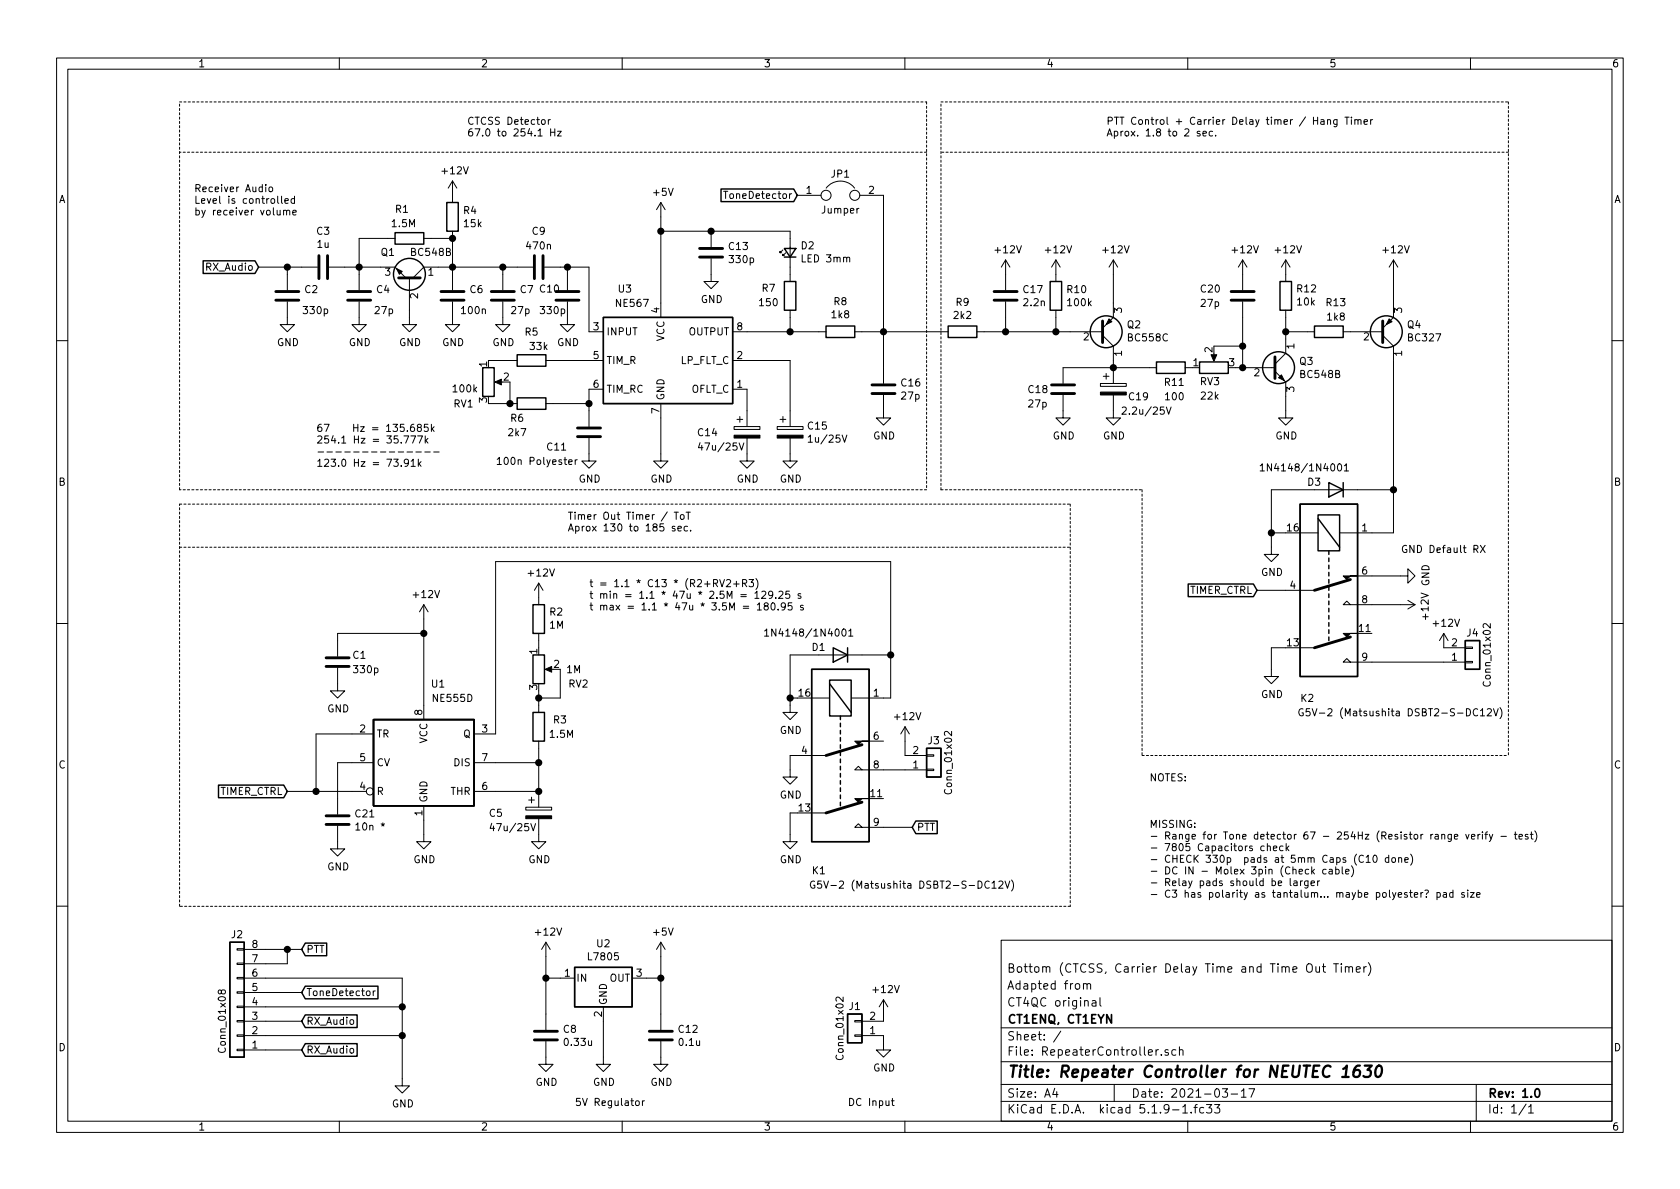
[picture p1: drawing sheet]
<svg xmlns="http://www.w3.org/2000/svg" width="297mm" height="210mm" viewBox="0 0 297 210" stroke-linecap="round" stroke-linejoin="round" font-family="sans-serif">
<g fill="none" stroke="#000" stroke-width=".18">
<path d="M10 10.3h277v189.9h-277zM12 12.2h273v186.1h-273zM60 10.3v1.9M110 10.3v1.9M160 10.3v1.9M210 10.3v1.9M260 10.3v1.9M47 32.6v.2M47 33.1v.8M47.7 33.1h.3l.2 .2-.1 .6h-.3l-.2-.1zM49.1 34.7v1.1l.2 .2M49.8 34.7v1.1l.2 .2"/>
<path d="M50.1 37.3l.2-.1h.3l.1 .8M50.1 37.2v.8M50.4 35.5l.6-.1-.1-.2-.3-.1-.2 .2v.6h.5M50.7 37.4l.2-.2h.3v.8M51.8 37.6l.6-.1-.1-.3h-.4l-.1 .2v.6h.5M52.1 35.2l-.4-.1-.2 .3 .1 .5h.5M52.1 34.7v1.3M80 32v3.8M80 32l-.8 1.3M80 32l.8 1.3M95.9 21.2h.3l.1 .1v.6l-.3 .1-.3-.2zM97 21.2v.8"/>
<path d="M97.3 21.2l-.3 .2M97.4 22.8v1.2M97.4 23.4h.7M98.1 22.8v1.2M98.6 23.2h.6l-.6 .8h.6M116.8 35.8v20.3M116.8 35.8l-.7 1.3M116.8 35.8l.8 1.3M127.9 33.8h.8M141 34.5h4.2M146.1 33.3a3.2 3.2 0 0 1 5 0M152 34.5h4.2v33.3"/>
<path d="M212.2 23.3l-.3-.1-.2 .2v.2l.5 .1v.3h-.5M212.7 23.6l.6-.1-.1-.2-.3-.1-.2 .2 .1 .6h.4M214.4 23.3l-.4-.1-.2 .2 .1 .6h.5M214.9 23.9v.1M233.6 21.2h.4l.1 .8M234.1 21.5h-.4l-.2 .2 .1 .2h.5M234.7 21.3l.2-.1h.3l.1 .8M234.7 21.2v.8M236.4 21.2l-.1 1.1-.1 .1-.3-.1M236.4 21.2h-.4l-.2 .2 .1 .5h.5M237.8 20.7h.7M238.2 20.7v1.3"/>
<path d="M238.9 20.7v.1M238.9 21.2v.8M239.5 21.3l.2-.1h.3l.1 .8M239.5 21.2v.8M240.1 21.3l.2-.1h.3v.8M241.2 21.6l.6-.1-.1-.3h-.3l-.2 .1v.6h.5M242.3 21.2v.8M242.7 21.2h-.3l-.1 .2M45.7 47.2h10.4M50.8 53.3v4.1h1.3l-1.3 1.3-1.3-1.3h1.3M50.8 47.2v4.1M58.2 47.2h11.6l2 1.9"/>
<path d="M63.5 53.3v4.1h1.3l-1.3 1.3-1.3-1.3h1.3M69.8 42.2h-6.3v9.1M72.4 49.1v8.3h1.3l-1.3 1.3-1.3-1.3h1.3M74.9 42.2h5.1M80 53.3v4.1h1.3l-1.3 1.3-1.3-1.3h1.3M80 40.9v10.4M88.9 53.3v4.1h1.3l-1.3 1.3-1.3-1.3h1.3M88.9 47.2v4.1M94.2 47.2h-19.3l-1.9 1.9M96.3 47.2h7.8v11.5h2.6M100.3 53.3v4.1h1.3l-1.3 1.3-1.2-1.3h1.2M100.3 47.2v4.1"/>
<path d="M116.8 40.9h22.9v8.9M125.7 45.7v4.1h1.3l-1.3 1.2-1.2-1.2h1.2M125.7 40.9v2.8M129.5 58.7h16.5M138.4 44.2l-.5 .5v-.3v.3h.3M138.9 44.7l-.5 .5v-.2v.2h.3M139.7 54.9v3.8M151.1 58.7h16.5M172.7 58.7h22.2M177.8 46l-.8 1.2M177.8 46v5.3M177.8 53.3v5.4"/>
<path d="M177.8 46l.8 1.2M186.7 46l-.8 1.2M186.7 46v3.8M186.7 54.9v3.8M186.7 46l.8 1.2M194.9 59.3l1.9 1.9v6.6M196.8 46v10.1l-1.9 1.9M196.8 46l-.7 1.2M196.8 46l.8 1.2M219.7 46l-.8 1.2M219.7 46v5.3M219.7 53.3v11.7"/>
<path d="M219.7 46l.8 1.2M227.3 46l-.7 1.2M227.3 46v3.8M227.3 54.9v7.6l-1.9 1.9M227.3 46l.8 1.2M227.3 58.7h5.1M237.5 58.7h7M244.5 59.3l1.9 1.9v33h-9.5M246.4 46v10.1l-1.9 1.9M246.4 46l-.8 1.2M246.4 46l.7 1.2M10 60.2h2"/>
<path d="M56.2 79.9h1M57.8 79.9h1M59.4 79.9h1M61 79.9h.9M62.5 79.9h1M64.1 79.9h1M65.7 79.9h.9M67.3 79.9h.9M68.8 79.9h1M70.4 79.9h1M71.4 77.1h.9l-.6 1.3M72 79.9h.9"/>
<path d="M72 76.2v.1M72.6 77.1h.9l-.6 1.3M73.2 75h-.3a.79 .79 0 0 0-.1 1.3l.4-.1 .1-.4-.2-.3h-.3l-.2 .3M73.5 79.9h1M73.8 77.1h.9l-.6 1.3M74 75.6l-.2-.1v-.3l.2-.2 .4 .1v.4l-.5 .1-.1 .2v.3l.2 .2 .4-.1 .1-.1-.1-.4-.1-.1M75.1 79.9h1M75.2 77.1v1.3M75.3 77.9l.4 .5M75.7 75h-.6l-.1 .6 .2-.1 .5 .1v.6l-.2 .1-.5-.1M75.7 77.5l-.5 .5M76.3 75v1.3"/>
<path d="M76.4 75.8l.4 .5M76.7 79.9h.9M76.8 75.5l-.5 .4M86.4 63.7h5M86.4 71.4h5M87.9 67.6h1M90.2 67.6v3.8M96.5 63.7h10.2M96.5 71.4h7.6M104.1 77.5v4h1.3l-1.3 1.3-1.2-1.3h1.2M106.7 68.8h-2.6v6.6M116.8 71.4v10.1h1.3l-1.3 1.3-1.2-1.3h1.2"/>
<path d="M123.8 78.3l-.3 .9h.8M129.5 68.8h2.6v6.6M129.5 63.7h10.2v11.7M129.8 75.4h4.6v.5h-4.6zM130.3 74.2h1M130.7 78.3l.4 1.3 .4-1.3M130.8 73.7v1M132.1 77.5v4h1.2l-1.2 1.3-1.3-1.3h1.3M137.4 75.4h4.6v.5h-4.6zM137.9 74.2h1M138.4 73.7v1M139.7 77.5v4h1.3l-1.3 1.3-1.3-1.3h1.3"/>
<path d="M142.9 77.3l.4-.4v1.3M142.9 78.2h.7M148.9 76.9l.4 1.3 .4-1.3M156.2 69.8v4.1h1.3l-1.3 1.3-1.3-1.3h1.3M188 69.8v4.1h1.2l-1.2 1.3-1.3-1.3h1.3M194.6 67.8h4.5v.5h-4.5zM195.1 66.5h1M195.6 66v1.1M196.8 69.8v4.1h1.3l-1.3 1.3-1.2-1.3h1.2M198.4 72.1l.5-.1 .2 .3v.2l-.8 .7h.8M204.5 65h-16.5v2.8M206.2 72l.4 1.2 .5-1.2"/>
<path d="M209.5 65h1.3M214.6 62.5v1M214.6 61.2h5.1M218.4 65h7M225.4 65.7l1.9 1.9v6.3h1.3l-1.3 1.3-1.2-1.3h1.2M285 60.2h2M70.9 82.3v.2M72.2 81.8l-.2 .2-.4-.1-.1-.1v-.3l.2-.3h.3l.2 .3a.88 .88 0 0 1-.2 .9l-.4 .1M72.7 81.6l.4-.4v1.3M72.7 82.5h.7M74 81.2v1.3M74.1 82l.3 .5"/>
<path d="M74.4 81.6l-.4 .5M87.9 81.2l.4-.3v1.2M87.9 82.1h.7M100.6 81.7l.6-.1-.1-.2-.4-.1-.1 .2v.6h.5M101.7 81.3v.8M102.1 81.3l-.4 .2M119.2 90.6h.7M119.3 93.1h-.3l-.2 .1 .1 .2 .4 .1v.3h-.5M119.6 90.6v1.2M119.9 93.5l.6-.1-.1-.3h-.4l-.1 .1v.6h.5M120.3 91.1l.2-.1 .4 .1 .1 .5-.2 .2h-.3l-.2-.1zM121.3 90.6h.7"/>
<path d="M121.6 93.1h-.4l-.2 .2 .1 .5h.5M121.7 90.6v1.2M122.1 93.8v.1M222.8 82.4l.4-.4v1.3M222.8 83.3h.7M224.8 94.2h2.5M229.9 94.2h3.1M237.7 82.4l.3-.4v1.3M237.7 83.3h.7M246.4 86.6h-21.6v11.4h1.3l-1.3 1.3-1.3-1.3h1.3M260.6 97.1l.7-.1v-.4l-.2-.2h-.5v1.3M260.9 97.1l.4 .6"/>
<path d="M261.7 96.4l.9 1.3M262.6 96.4l-.9 1.3M10 110.3h2M59.7 118.1v4.1h1.3l-1.3 1.2-1.3-1.2h1.3M74.9 106.9l-.7 1.3M74.9 106.9v20.3M74.9 106.9l.8 1.3M74.9 112h-15.2v4.1M95.2 103.1l-.7 1.3M95.2 103.1v3.8M95.2 112v2.5M95.2 103.1l.8 1.3"/>
<path d="M96.8 118.4h1M99.1 118.4v5h-3.9M127.3 102.5l.4 1.3 .4-1.3M128.4 102.6l.5-.1 .3 .3-.8 1h.8M129.7 103.3h1M130.2 102.8v1M131.3 103.1h.6l.1-.2v-.3l-.2-.1h-.5v1.3M131.6 103.1l.4 .7M132.4 102.5h.8l-.4 .5 .4 .1-.1 .6-.5 .1-.2-.2M133.5 104.9l.3-.4v1.3M133.5 105.8h.7M133.7 102.3a1.47 1.47 0 0 1 0 1.9"/>
<path d="M133.9 107l.4-.4v1.3M133.9 107.9h.7M134.7 104.7l.5-.2 .2 .4v.2l-.8 .7h.8M135.2 111.6l.4-.4v1.3M135.2 112.5h.7M135.4 107.2l-.3-.3 .3-.3h.2l.2 .3v.1l-.6 .2-.1 .2v.2l.3 .3 .3-.1 .1-.2v-.2l-.2-.2M136.4 106.7l.2-.1a.69 .69 0 0 1 .5 .6 .69 .69 0 0 1-.5 .7l-.2-.3-.1-.2zM136.6 105.1l-.2 .2h-.4l-.1-.2 .1-.5 .4-.1 .2 .2a.84 .84 0 0 1-.4 1.1h-.2M137.2 105.7v.1M137.6 107.7v.2M137.7 104.7l.5-.2 .2 .4v.2l-.8 .7h.8M138.9 107.2l-.3 .2-.3-.1-.2-.1 .2-.5 .3-.1 .2 .1a.87 .87 0 0 1-.3 1.2h-.2"/>
<path d="M139.6 104.5h-.6l-.1 .7 .5-.2 .2 .3v.3l-.2 .2-.5-.1M140 106.6h-.6l-.1 .6 .2-.1 .5 .1v.5l-.2 .2-.5-.2M141.6 105h-.3l-.2 .2v.1l.5 .2v.3h-.5M142 107.1l-.3-.1-.2 .2 .1 .2 .4 .1v.3h-.5M150.1 111.6l.3-.4v1.3M150.1 112.5h.7M157.5 115.8h-17.8v10.2h1.3l-1.3 1.2-1.3-1.2h1.3M222.2 104.4h10.2M227.3 114.5h-2.5v5.1h1.3l-1.3 1.3-1.3-1.3h1.3M229.9 114.5h2.5M238.8 106.9l-.7-.6-.6 .6h12.7M238.8 117.1l-.7-.6-.6 .6h21.6"/>
<path d="M240 101.8h8.9v-1.2l1.3 1.2-1.3 1.3v-1.3M248.9 106.2l1.3 .7M250.2 106.9l-1.3 .8M255.3 112v2.5h3.8M255.3 112l-.8 1.3M255.3 112l.7 1.3M259.1 114.4h1.2v.3h-1.2zM259.1 117h1.2v.2h-1.2zM263.5 110.3v.8l-.7-.8h-.2l-.4 .2 .2 .5M285 110.3h2M50.8 139.9h14M66 129.8h-10.1v10.1"/>
<path d="M66 134.9h-6.3v9.1M83.8 139.9h11.4M83.8 134.9h11.4M95.2 122.2v3.8M95.2 131.1v11.6M139.7 123.4h1.3M143.5 123.4h3.2M146 133.6h-6.3v3.8h1.3l-1.3 1.3-1.3-1.3h1.3M150.5 123.4h7v-24.1h-69.9v30.5h-3.8M152.4 136.1l-.6-.6-.7 .6h12.7M153.7 131.1h2.5M160 128.5v5.1h3.8"/>
<path d="M160 128.5l-.7 1.3M160 128.5l.8 1.3M163.8 133.5h1.3v.2h-1.3zM163.8 136h1.3v.3h-1.3zM168.2 129.3v.8l-.7-.7-.2-.1-.3 .3 .1 .4M230.4 125.4a.59 .59 0 0 0-.8 .6 .59 .59 0 0 0 .8 .5v-.4h-.2M231.6 125.3h-.6l-.1 .6 .5-.1 .2 .3v.3l-.2 .2-.5-.1M263 125.4l.4-.1 .3 .4-.8 .9h.8M264.1 125.3l.4 1.3 .4-1.3M265.2 125.1a1.47 1.47 0 0 1 0 2M59.7 146v4.1h1.3l-1.3 1.3-1.3-1.3h1.3M74.9 142.5v6.3h1.3l-1.3 1.3-1.2-1.3h1.2"/>
<path d="M86.9 145.6l-.2 .9h.8M93 142.7h4.5v.6h-4.5zM93.5 141.5h1M93.9 145.6l.4 1.3 .4-1.3M94 141v1M95.2 144.8v4h1.3l-1.3 1.3-1.2-1.3h1.2M141 143.8h-1.3v5h1.3l-1.3 1.3-1.3-1.3h1.3M143.5 143.8h2.5M144 155.9a.59 .59 0 0 0-.7 .5 .59 .59 0 0 0 .7 .6l.1-.5h-.3M145.2 155.8h-.6v.6l.4-.1 .3 .2v.3l-.3 .3-.4-.2M152.4 146.3l-.6-.6-.7 .6h10.2M176.6 155.9l.5-.1 .2 .4-.7 .9h.7"/>
<path d="M177.7 155.8l.4 1.3 .4-1.3M178.8 155.6a1.47 1.47 0 0 1 0 2M223.5 149.7l-.3-.1-.3 .2 .1 .6h.5M224.1 149.7l.2-.1 .3 .1v.7M224.1 149.2v1.2M225.1 150l.7-.1-.1-.2-.4-.1-.2 .2 .1 .6h.5M226.8 149.7l-.3-.1-.3 .2 .2 .6h.4M227.4 149.2v1.2M227.5 150l.4 .4M227.9 149.6l-.5 .5M228.1 155.3v1.1l.2 .2M228.8 155.8h.5v.8"/>
<path d="M229.3 156.1h-.4l-.2 .2 .1 .3h.5M229.9 155.8v.8M230.3 155.8h-.3l-.1 .2M231.3 155.8l-.1 1.1-.2 .1h-.3M231.3 155.8h-.4l-.2 .2 .1 .6h.5M231.4 153.8l-.4-.1-.2 .2 .1 .6h.5M231.8 156.2l.6-.1v-.3h-.4l-.2 .2 .1 .6h.5M231.9 153.3v1.3M232.1 154.1l.3 .5M232.4 153.7l-.5 .5M233 155.8v.8M233.3 155.8h-.2l-.1 .2"/>
<path d="M234.5 153.8l-.4-.1-.2 .2 .1 .6h.5M235 153.8h.5l.1 .8M235.6 154l-.5 .1-.2 .1 .2 .4 .5-.1M236.2 153.8l.3-.1 .3 .2-.1 .6h-.5M236.2 153.3v1.3M237.3 153.3v1.1l.2 .2M237.9 154.1l.6-.1v-.2l-.4-.1-.2 .2 .1 .6h.5M238.9 153.1a1.4 1.4 0 0 1 0 1.9M241.1 151.4a.51 .51 0 0 0-.7-.1 .51 .51 0 0 0-.1 .7 .46 .46 0 0 0 .2 .5 .46 .46 0 0 0 .6-.1M241.6 151.6l.3-.4v1.3M241.6 152.5h.7M242.9 151.4l.2-.2a.67 .67 0 0 1 .4 .7 .67 .67 0 0 1-.4 .6l-.4-.5z"/>
<path d="M245.5 151.7h-.3l-.3 .2 .2 .5h.4M245.5 151.2v1.3M246.2 151.7h.3l.2 .1-.1 .6-.3 .1-.2-.2zM247.3 151.8l.2-.1h.3v.8M247.3 151.7v.8M248.4 152.1l.6-.1-.1-.3h-.3l-.2 .1v.6h.5M249.2 157.8h.5M249.4 151a1.47 1.47 0 0 1 0 2M249.4 157.4v1.1l.3 .2M250.1 158.2l.6-.1-.1-.2-.3-.1-.2 .2v.6h.5M251.2 157.8v.9M251.6 157.8l-.3 .1-.1 .2"/>
<path d="M251.9 157.5l.5-.1 .2 .2-.4 .6M252.2 158.5v.2M254.1 157.9l.3-.1 .3 .3-.1 .5h-.5M254.1 157.8v1.3M254.9 147.7l.2-.2 .3 .1v.8M255.2 157.9h.5l.1 .8M255.8 158.1l-.5 .1-.2 .2 .1 .2h.6M256.6 147.5v1.1l-.2 .2-.3-.1M256.6 147.6l-.4-.1-.2 .3 .1 .5h.5M256.9 157.9l-.4-.1-.2 .3 .1 .5h.5M256.9 157.4v1.3M257.1 147.9l.7-.1-.1-.2-.4-.1-.2 .2 .1 .6h.5"/>
<path d="M258.9 157.9l-.3-.1-.2 .2 .1 .2 .4 .1v.3h-.5M259.2 147.5l.2 .9 .3-.9M259.5 157.4v.1M259.5 157.8v.9M260 157.8h.7l-.7 .9h.7M260.2 147.9l.6-.1-.1-.2-.4-.1-.1 .2v.6h.5M261.1 158.2l.6-.1-.1-.2-.3-.1-.2 .2v.6h.5M261.3 147.5v.9M261.7 147.5l-.4 .3M262.1 147.1v.1M262.1 147.5v.9M262.5 147.5h.5"/>
<path d="M263 147.1l-.3 .2v1.1M263.3 147.5l.3 .9M263.9 147.5l-.4 1.2-.2 .1M265.4 147.9h.9M267.7 147.5h.5M267.9 147.1v1.1l.3 .2M268.6 147.9l.6-.1-.1-.2-.3-.1-.2 .2v.6h.5M270.2 147.6l-.4-.1-.1 .2v.2l.5 .1v.3h-.5M270.6 147.5h.5M270.8 147.1v1.1l.3 .2M271.3 146.9a1.4 1.4 0 0 1 0 2M10 160.2h2"/>
<path d="M39.1 175.3l.3-.2h.2l.3 .2-.2 .4-.3 .1-.2-.2-.2-.5-.3 .1-.1 .3 .1 .2h.3l.1-.2M41.9 172.8h1.3v.3h-1.3zM41.9 170.3h1.3v.3h-1.3zM41.9 167.8h1.3v.2h-1.3zM41.9 175.4h1.3v.2h-1.3zM41.9 177.9h1.3v.3h-1.3zM43.2 173h27.9v19h1.3l-1.3 1.3-1.3-1.3h1.3M43.2 178h27.9M43.2 175.5h10.1M43.2 167.9h10.1M50.8 167.9v2.5h-7.6M66 175.2v.9"/>
<path d="M66.3 175.2l-.3 .3M96.5 173h5.1M96.5 166.6v15.5M96.5 166.6l-.7 1.3M96.5 166.6l.8 1.3M106.7 178v10.2h1.2l-1.2 1.3-1.3-1.3h1.3M111.8 173h5M116.8 166.6l-.7 1.3M116.8 166.6v15.5M116.8 166.6l.8 1.3M149.1 176.3v.8l-.7-.7-.2-.1-.4 .2 .1 .5M156.2 176.8v3.8h-3.8"/>
<path d="M156.2 176.8l-.8 1.2M156.2 176.8l.8 1.2M177 166.3h108v32h-108zM191.6 174.1v-.1a.37 .37 0 0 1 .6 .1v.8M191.6 173.9v1M192.2 174.1l.2-.2 .4 .1v.9M193.1 177h.6l.1 .9M193.8 177.3l-.5 .1-.2 .2v.2l.2 .1 .5-.1M194.5 176.4v1.3l.2 .2M232.7 170.9v1h.4l.2-.1M233.3 170.9v1M233.8 170.9h.6"/>
<path d="M234 170.4v1.3l.4 .2M235.8 170.4h.9M236.2 170.4v1.5M237.2 170.4v.2M237.2 170.9v1M237.9 171.1l.2-.2 .3 .1 .1 .9M237.9 170.9v1M238.5 171.1a.34 .34 0 0 1 .3-.2 .34 .34 0 0 1 .3 .2v.8M239.8 171.4l.7-.1-.1-.3-.4-.1-.2 .2 .1 .8h.5M241.1 170.9v1M241.6 170.9l-.5 .3M241.9 170.2a1.71 1.71 0 0 1 0 2.3"/>
<path d="M285 160.2h2M41.9 180.5h1.3v.2h-1.3zM41.9 183h1.3v.3h-1.3zM41.9 185.5h1.3v.3h-1.3zM43.2 183.1h27.9M43.2 180.6h10.1M43.2 185.7h10.1M60 198.3v1.9M96.5 184.1v4.1h1.3l-1.3 1.3-1.3-1.3h1.3M110 198.3v1.9M112.4 194.8l.2-.1 .4 .1v.5l-.1 .1-.3 .1-.2-.1zM113.6 194.7v.8"/>
<path d="M113.9 194.7h-.2l-.1 .2M116.8 184.1v4.1h1.3l-1.3 1.3-1.2-1.3h1.2M151.1 180.5h1.3v.2h-1.3zM151.1 183h1.3v.3h-1.3zM152.4 183.1h3.8v2.6h1.3l-1.3 1.2-1.3-1.2h1.3M157.6 194.7h.5M157.8 194.2v1.1l.3 .2M160 198.3v1.9M177 194.8h108M177 191.8h108M177 187.8h108M177 181.8h108"/>
<path d="M186.5 192.5l-.4 1h1M186.8 193v1M187.6 182.3l-1.3 2M197 191.8v3M204.8 185.6l-.4 .3M205.3 186.5v.1M206.6 185.7l-.4-.1-.2 .2v.2l.6 .2v.3h-.6M207.9 185.7l-.4-.1-.3 .3 .1 .6h.6M208.5 185.7l.3-.1 .3 .1 .1 .9M208.5 185.1v1.5M209.1 195.8l.4-.5v1.5M209.1 196.8h.9"/>
<path d="M210 198.3v1.9M210.6 196.7v.1M211.1 195.8h.6M211.7 195.3l-.4 .2v1.3M212.8 195.9l-.4-.1-.3 .3 .1 .6 .2 .1 .4-.1M213.3 195.3h.9l-.5 .6 .5 .1v.7l-.2 .1-.7-.1M214.8 195.3h.9l-.5 .6 .4 .1v.7l-.2 .1-.6-.1M216.1 192.5h.9l-.4 .6 .4 .1v.7l-.2 .1-.7-.1M217.7 193.5h1.1M219.5 193l.4-.5v1.5M219.5 194h.8M220.8 192.5h1l-.6 1.5"/>
<path d="M260 198.3v1.9M261 191.8v6.5M269.8 195.2l-1.2 2M270.3 195.8l.4-.5v1.5M270.3 196.8h.8"/>
<circle cx="146" cy="34.5" r=".89"/>
<circle cx="151.1" cy="34.5" r=".89"/>
<circle cx="65.4" cy="139.9" r=".63"/>
</g>
<path d="M196.5 179.4v1.5l-.8-1.5v1.5M271.5 192.7l.2-.2a.81 .81 0 0 1 .6 .6 .81 .81 0 0 1-.3 .8l-.1 .1a.79 .79 0 0 1-.4-1.3z" fill="none" stroke="#000" stroke-width=".3"/>
<path d="M237.3 190.4h1.2M237.5 189l.7-.6-.3 2M240.4 188.4a.93 .93 0 0 0-1 .9l-.1 .8 .1 .2a.69 .69 0 0 0 .9 0l.2-.7-.2-.3a.66 .66 0 0 0-1 .3M241.3 188.4h1.2l-.7 .8a.48 .48 0 0 1 .6 .4l-.1 .5-.2 .2-.8 .1-.2-.1M243.5 188.6a.45 .45 0 0 1 .4-.2 .45 .45 0 0 1 .4 .4 1.15 1.15 0 0 1-.8 1.6l-.1-.1a1.55 1.55 0 0 1 .1-1.7z" fill="none" stroke="#000" stroke-width=".41"/>
<g fill="none" stroke="#000" stroke-width=".25">
<path d="M79 35.8h2v5.1h-2zM127.5 33.4h12.8l.7 1.1-.7 1.2h-12.8zM35.9 46.1h9.2l.6 1.1-.6 1.2h-9.2zM69.8 41.1h5.1v2.1h-5.1zM106.7 56.1h22.8v15.3h-22.8zM138.7 49.8h2v5.1h-2zM138.7 43.9h2l-1 1.6zM138.7 45.5h2M146 57.7h5.1v2h-5.1zM167.6 57.7h5.1v2h-5.1zM185.7 49.8h2v5.1h-2zM226.3 49.8h2v5.1h-2z"/>
<path d="M232.4 57.7h5.1v2h-5.1zM85.3 65h2.1v5.1h-2.1zM91.4 62.7h5.1v2.1h-5.1zM91.4 70.4h5.1v2h-5.1zM204.5 64h5v2h-5zM212.1 64h5.1v2h-5.1zM229.9 89.1h10.1v30.5h-10.1zM233 91.1h3.9v6.3h-3.9zM233 91.7l3.9 5.1M234.9 85.3l2.6 1.3-2.6 1.3zM234.9 97.4v.6M234.9 98.7v.6"/>
<path d="M234.9 99.9v.7M237.5 85.3v2.6M94.2 115.8h2.1v5.1h-2.1zM94.2 106.9h2.1v5.1h-2.1zM143.5 118.4h10.2v30.4h-10.2zM147.3 114.5l2.6 1.3-2.6 1.3zM149.9 114.5v2.6M210.1 103.3h11.5l.6 1.1-.6 1.1h-11.5zM234.9 101.2v.6M234.9 102.5v.6M234.9 103.8v.6M234.9 105v.7"/>
<path d="M234.9 106.3v.6M234.9 107.6v.6M234.9 108.8v.7M234.9 110.1v.6M234.9 111.4v.6M234.9 112.6v.7M259.1 113.3h2.5v5.1h-2.5zM38.6 138.8h11.6l.6 1.1-.6 1.2h-11.6zM66 127.2h17.8v15.3h-17.8zM94.2 126h2.1v5.1h-2.1zM146.7 120.3h3.8v6.3h-3.8zM146.7 120.9l3.8 5.1"/>
<path d="M148.6 126.6v.6M148.6 127.9v.6M148.6 129.2v.6M148.6 130.4v.7M148.6 131.7v.6M148.6 133v.6M148.6 134.2v.7M148.6 135.5v.6M148.6 136.8v.6M148.6 138v.7M148.6 139.3v.6M163.8 132.3h2.6v5.1h-2.6z"/>
<path d="M148.6 140.6v.6M148.6 141.9v.6M161.9 145.2h3.8v2.2h-3.8l-.6-1.1zM40.6 166.6h2.6v20.3h-2.6zM54 166.8h3.8v2.2h-3.8l-.7-1.1zM54 179.5h9.1v2.2h-9.1l-.7-1.1zM54 174.4h12.8v2.2h-12.8l-.7-1.1zM101.6 171.1h10.2v6.9h-10.2zM149.9 179.3h2.5v5.1h-2.5zM54 184.6h9.1v2.2h-9.1l-.7-1.1z"/>
<circle cx="72.4" cy="48.5" r="2.82"/>
<circle cx="195.6" cy="58.7" r="2.82"/>
<circle cx="245.1" cy="58.7" r="2.82"/>
<circle cx="226.1" cy="65" r="2.82"/>
</g>
<g fill="none" stroke="#000" stroke-width=".51">
<path d="M48.8 53.1h4M48.8 51.6h4M56.4 45.2v4.1M57.9 45.2v4.1M61.5 53.1h4M61.5 51.6h4M70.5 49.1h3.8M78 53.1h4M78 51.6h4M86.9 53.1h4M86.9 51.6h4M94.5 45.2v4.1"/>
<path d="M96 45.2v4.1M98.3 53.1h4.1M98.3 51.6h4.1M123.7 45.5h4.1M123.7 43.9h4.1M175.8 53.1h4M175.8 51.6h4M194.9 56.8v3.8M217.7 53.1h4M217.7 51.6h4M244.5 56.8v3.8M102.1 77.2h4.1"/>
<path d="M102.1 75.7h4.1M154.2 69.6h4M154.2 68.1h4M185.9 69.6h4.1M185.9 68.1h4.1M225.4 63.1v3.8M57.7 117.9h4M57.7 116.3h4M238.8 102.5l-6.4 1.9M238.8 112.6l-6.4 1.9M152.4 131.7l-6.4 1.9M57.7 145.8h4"/>
<path d="M57.7 144.3h4M152.4 141.9l-6.4 1.9M94.5 183.9h4.1M94.5 182.4h4.1M114.8 183.9h4.1M114.8 182.4h4.1"/>
</g>
<g fill="#000" stroke="#000" stroke-width=".18">
<path d="M70.1 47.5l1 .5-.5 .5zM196.1 56.4l.5 .5-1 .5zM245.6 56.4l.5 .5-1 .5zM87.5 67.6l1.1-.5v1zM129.8 77h4.6v.5h-4.6zM137.4 77h4.6v.5h-4.6zM194.6 69.3h4.5v.5h-4.5zM214.1 62.7h1l-.5 1.2zM226.1 66.8l.5-.5 .5 1zM96.4 118.4l1.1-.5v1zM237.5 101.8h2.5h-1.2l-.7 .7zM237.5 112h2.5h-1.2l-.7 .6z"/>
<path d="M151.1 131.1h2.6h-1.3l-.6 .6zM93 144.3h4.5v.5h-4.5zM151.1 141.2h2.6h-1.3l-.6 .7z"/>
</g>
<g fill="none" stroke="#000" stroke-width=".18" stroke-dasharray=".4 .4">
<path d="M31.7 18h132.1M163.8 18v68.6M166.4 18h100.3M266.7 18v115.6M163.8 26.9h-132.1M266.7 26.9h-100.3M31.7 96.8h157.5M31.7 86.6v-68.6M31.7 89.1h157.5M163.8 86.6h-132.1M166.4 86.6v-68.6M166.4 86.6h35.5"/>
<path d="M189.2 89.1v71.2M201.9 86.6v47M201.9 133.6h64.8M31.7 160.3v-71.2M189.2 160.3h-157.5"/>
</g>
<g fill="#000" stroke="#000" stroke-width=".25">
<circle cx="50.8" cy="47.2" r=".51"/>
<circle cx="63.5" cy="47.2" r=".51"/>
<circle cx="80" cy="47.2" r=".51"/>
<circle cx="80" cy="42.2" r=".51"/>
<circle cx="88.9" cy="47.2" r=".51"/>
<circle cx="100.3" cy="47.2" r=".51"/>
<circle cx="116.8" cy="40.9" r=".51"/>
<circle cx="125.7" cy="40.9" r=".51"/>
<circle cx="139.7" cy="58.7" r=".51"/>
<circle cx="156.2" cy="58.7" r=".51"/>
<circle cx="177.8" cy="58.7" r=".51"/>
<circle cx="186.7" cy="58.7" r=".51"/>
<circle cx="227.3" cy="58.7" r=".51"/>
<circle cx="90.2" cy="71.4" r=".51"/>
<circle cx="104.1" cy="71.4" r=".51"/>
<circle cx="196.9" cy="65" r=".51"/>
<circle cx="219.7" cy="61.2" r=".51"/>
<circle cx="219.7" cy="65" r=".51"/>
<circle cx="224.8" cy="94.2" r=".51"/>
<circle cx="246.4" cy="86.6" r=".51"/>
<circle cx="74.9" cy="112" r=".51"/>
<circle cx="157.5" cy="115.8" r=".51"/>
<circle cx="55.9" cy="139.9" r=".51"/>
<circle cx="95.3" cy="123.4" r=".51"/>
<circle cx="95.3" cy="134.9" r=".51"/>
<circle cx="95.3" cy="139.9" r=".51"/>
<circle cx="139.7" cy="123.4" r=".51"/>
<circle cx="50.8" cy="167.9" r=".51"/>
<circle cx="71.1" cy="178" r=".51"/>
<circle cx="96.5" cy="173" r=".51"/>
<circle cx="116.8" cy="173" r=".51"/>
<circle cx="71.1" cy="183.1" r=".51"/>
</g>
<text font-size="2.8" x="178" y="190.5">Title: Repeater Controller for NEUTEC 1630</text>
<g font-size="2.1">
<text x="178" y="172">Bottom (CTCSS, Carrier Delay Time and Time Out Timer)</text>
<text x="178" y="178">CT4QC original</text>
<text x="178" y="175">Adapted from</text>
<text x="178" y="184">Sheet: /</text>
<text x="178" y="181">CT1ENQ, CT1EYN</text>
<text x="178" y="186.7">File: RepeaterController.sch</text>
<text x="178" y="196.9">KiCad E.D.A. kicad 5.1.9-1.fc33</text>
<text x="178" y="194.1">Size: A4</text>
<text x="200" y="194.1">Date: 2021-03-17</text>
<text x="263" y="194.1">Rev: 1.0</text>
<text x="263" y="196.9">Id: 1/1</text>
</g>
<g font-size="1.8">
<text x="35" y="11.9">1</text>
<text x="85" y="11.9">2</text>
<text x="135" y="11.9">3</text>
<text x="185" y="11.9">4</text>
<text x="235" y="11.9">5</text>
<text x="285" y="11.9">6</text>
<text x="82.5" y="22.1">CTCSS Detector</text>
<text x="195.6" y="22.1">PTT Control + Carrier Delay timer / Hang Timer</text>
<text x="82.5" y="24.1">67.0 to 254.1 Hz</text>
<text x="195.6" y="24.1">Aprox. 1.8 to 2 sec.</text>
<text x="10.4" y="35.9">A</text>
<text x="34.3" y="34">Receiver Audio</text>
<text x="78.3" y="30.8">+12V</text>
<text x="115.6" y="34.6">+5V</text>
<text x="128.8" y="35.2">ToneDetector</text>
<text x="142.6" y="34.3">1</text>
<text x="147" y="31.4">JP1</text>
<text x="153.6" y="34.3">2</text>
<text x="285.4" y="35.9">A</text>
<text x="34.3" y="36">Level is controlled</text>
<text x="34.3" y="38.1">by receiver volume</text>
<text x="56" y="41.5">C3</text>
<text x="69.4" y="40.2">1.5M</text>
<text x="70" y="37.6">R1</text>
<text x="82" y="37.9">R4</text>
<text x="82.1" y="40.2">15k</text>
<text x="94.1" y="41.5">C9</text>
<text x="145.4" y="37.8">Jumper</text>
<text x="36.5" y="47.9">RX_Audio</text>
<text x="56.1" y="43.8">1u</text>
<text x="67.4" y="45.3">Q1</text>
<text x="72.8" y="45.3">BC548B</text>
<text x="93.2" y="44.1">470n</text>
<text x="128.9" y="44.2">C13</text>
<text x="129.1" y="46.5">330p</text>
<text x="141.7" y="44.1">D2</text>
<text x="142" y="46.4">LED 3mm</text>
<text x="176.1" y="44.8">+12V</text>
<text x="185" y="44.8">+12V</text>
<text x="195.1" y="44.8">+12V</text>
<text x="218" y="44.8">+12V</text>
<text x="225.6" y="44.8">+12V</text>
<text x="244.7" y="44.8">+12V</text>
<text x="53.9" y="51.8">C2</text>
<text x="66.6" y="51.8">C4</text>
<text x="68.1" y="48.8">3</text>
<text x="73.9" y="52.8" transform="rotate(-90 73.9 52.8)">2</text>
<text x="75.7" y="48.8">1</text>
<text x="83.1" y="51.8">C6</text>
<text x="92" y="51.8">C7</text>
<text x="95.5" y="51.7">C10</text>
<text x="109.4" y="51.7">U3</text>
<text x="123.9" y="53.6">GND</text>
<text x="134.8" y="51.6">R7</text>
<text x="147.5" y="54">R8</text>
<text x="181" y="51.8">C17</text>
<text x="188.7" y="51.8">R10</text>
<text x="212.4" y="51.7">C20</text>
<text x="229.4" y="51.7">R12</text>
<text x="53.8" y="55.5">330p</text>
<text x="66.4" y="55.5">27p</text>
<text x="81.7" y="55.5">100n</text>
<text x="90.5" y="55.5">27p</text>
<text x="92.9" y="59.4">R5</text>
<text x="95.7" y="55.5">330p</text>
<text x="104.9" y="58.4">3</text>
<text x="107.2" y="59.3">INPUT</text>
<text x="109.1" y="54.3">NE567</text>
<text x="116.6" y="55.3" transform="rotate(-90 116.6 55.3)">4</text>
<text x="121.8" y="59.3">OUTPUT</text>
<text x="130.3" y="58.4">8</text>
<text x="134.4" y="54.1">150</text>
<text x="147.1" y="56.3">1k8</text>
<text x="168.7" y="56.4">2k2</text>
<text x="169.1" y="54.1">R9</text>
<text x="181.1" y="54.1">2.2n</text>
<text x="188.9" y="54.1">100k</text>
<text x="198.4" y="55.3" transform="rotate(-90 198.4 55.3)">3</text>
<text x="199.3" y="58.1">Q2</text>
<text x="212.4" y="54.3">27p</text>
<text x="229.4" y="54">10k</text>
<text x="234.6" y="54.1">R13</text>
<text x="234.7" y="56.7">1k8</text>
<text x="247.9" y="55.3" transform="rotate(-90 247.9 55.3)">3</text>
<text x="248.9" y="58.1">Q4</text>
<text x="49" y="61.2">GND</text>
<text x="61.7" y="61.2">GND</text>
<text x="70.6" y="61.2">GND</text>
<text x="78.2" y="61.2">GND</text>
<text x="86.1" y="64.9" transform="rotate(-90 86.1 64.9)">1</text>
<text x="87.1" y="61.2">GND</text>
<text x="93.8" y="61.9">33k</text>
<text x="98.5" y="61.2">GND</text>
<text x="104.9" y="63.5">5</text>
<text x="107.2" y="64.4">TIM_R</text>
<text x="117.5" y="60.4" transform="rotate(-90 117.5 60.4)">VCC</text>
<text x="120.3" y="64.4">LP_FLT_C</text>
<text x="130.3" y="63.5">2</text>
<text x="191.6" y="60.2">2</text>
<text x="198.4" y="63" transform="rotate(-90 198.4 63)">1</text>
<text x="199.6" y="60.4">BC558C</text>
<text x="211" y="64.8">1</text>
<text x="214.4" y="62.3" transform="rotate(-90 214.4 62.3)">2</text>
<text x="217.3" y="64.8">3</text>
<text x="228.9" y="61.7" transform="rotate(-90 228.9 61.7)">1</text>
<text x="229.8" y="64.5">Q3</text>
<text x="241.1" y="60.2">2</text>
<text x="247.9" y="63" transform="rotate(-90 247.9 63)">1</text>
<text x="249.1" y="60.4">BC327</text>
<text x="80.2" y="69.4">100k</text>
<text x="86.1" y="71.2" transform="rotate(-90 86.1 71.2)">3</text>
<text x="89.1" y="67.3">2</text>
<text x="104.9" y="68.6">6</text>
<text x="107.2" y="69.5">TIM_RC</text>
<text x="117.5" y="70.9" transform="rotate(-90 117.5 70.9)">GND</text>
<text x="122.1" y="69.5">OFLT_C</text>
<text x="130.3" y="68.6">1</text>
<text x="159.4" y="68.3">C16</text>
<text x="159.5" y="70.7">27p</text>
<text x="181.9" y="69.5">C18</text>
<text x="199.7" y="70.8">C19</text>
<text x="206" y="68.2">R11</text>
<text x="206.2" y="70.8">100</text>
<text x="212.2" y="68.1">RV3</text>
<text x="212.4" y="70.7">22k</text>
<text x="221.8" y="66.5">2</text>
<text x="228.9" y="69.3" transform="rotate(-90 228.9 69.3)">3</text>
<text x="230" y="66.8">BC548B</text>
<text x="55.9" y="76.4">67</text>
<text x="59.8" y="76.4">Hz = 135.685k</text>
<text x="80.3" y="72.1">RV1</text>
<text x="90" y="77.1">2k7</text>
<text x="90.3" y="74.6">R6</text>
<text x="116.6" y="73.1" transform="rotate(-90 116.6 73.1)">7</text>
<text x="123.5" y="77.1">C14</text>
<text x="142.9" y="76">C15</text>
<text x="154.4" y="77.7">GND</text>
<text x="181.9" y="72.1">27p</text>
<text x="186.1" y="77.7">GND</text>
<text x="195" y="77.7">GND</text>
<text x="199.1" y="73.3">2.2u/25V</text>
<text x="225.5" y="77.7">GND</text>
<text x="55.9" y="78.4">254.1 Hz = 35.777k</text>
<text x="55.9" y="82.5">123.0 Hz = 73.91k</text>
<text x="88.7" y="82.2">100n Polyester</text>
<text x="96.8" y="79.7">C11</text>
<text x="124.1" y="79.7">47u/25V</text>
<text x="143.4" y="78.3">1u/25V</text>
<text x="224.2" y="83.4">1N4148/1N4001</text>
<text x="10.4" y="85.9">B</text>
<text x="102.3" y="85.3">GND</text>
<text x="115" y="85.3">GND</text>
<text x="130.3" y="85.3">GND</text>
<text x="137.9" y="85.3">GND</text>
<text x="231.2" y="85.9">D3</text>
<text x="285.4" y="85.9">B</text>
<text x="100.3" y="91.9">Timer Out Timer / ToT</text>
<text x="100.3" y="94">Aprox 130 to 185 sec.</text>
<text x="227.6" y="94">16</text>
<text x="240.8" y="94">1</text>
<text x="93.5" y="101.9">+12V</text>
<text x="223" y="101.8">GND</text>
<text x="240.8" y="101.6">6</text>
<text x="247.6" y="97.8">GND Default RX</text>
<text x="73.2" y="105.8">+12V</text>
<text x="104.1" y="103.8">t = 1.1 * C13 * (R2+RV2+R3)</text>
<text x="104.1" y="105.9">t min = 1.1 * 47u * 2.5M = 129.25 s</text>
<text x="104.1" y="107.9">t max = 1.1 * 47u * 3.5M = 180.95 s</text>
<text x="210.3" y="105">TIMER_CTRL</text>
<text x="228.1" y="104.1">4</text>
<text x="240.8" y="106.7">8</text>
<text x="252.7" y="103.7" transform="rotate(-90 252.7 103.7)">GND</text>
<text x="97.2" y="111.2">1M</text>
<text x="97.2" y="108.9">R2</text>
<text x="136.6" y="112.6">1N4148/1N4001</text>
<text x="240.3" y="111.8">11</text>
<text x="252.6" y="109.4" transform="rotate(-90 252.6 109.4)">+12V</text>
<text x="253.6" y="110.8">+12V</text>
<text x="259.4" y="112.6">J4</text>
<text x="62.4" y="116.5">C1</text>
<text x="62.7" y="119">330p</text>
<text x="95" y="115.7" transform="rotate(-90 95 115.7)">1</text>
<text x="97.9" y="118.1">2</text>
<text x="100.2" y="119">1M</text>
<text x="143.6" y="115.1">D1</text>
<text x="227.6" y="114.3">13</text>
<text x="240.8" y="116.8">9</text>
<text x="256.7" y="116.8">1</text>
<text x="256.7" y="114.3">2</text>
<text x="57.9" y="126">GND</text>
<text x="76.4" y="121.6">U1</text>
<text x="76.7" y="124.1">NE555D</text>
<text x="95" y="122" transform="rotate(-90 95 122)">3</text>
<text x="100.6" y="121.6">RV2</text>
<text x="141.3" y="123.2">16</text>
<text x="154.5" y="123.2">1</text>
<text x="223" y="123.4">GND</text>
<text x="230" y="124.1">K2</text>
<text x="263.6" y="121" transform="rotate(-90 263.6 121)">Conn_01x02</text>
<text x="63.7" y="129.5">2</text>
<text x="66.5" y="130.4">TR</text>
<text x="74.7" y="126.5" transform="rotate(-90 74.7 126.5)">8</text>
<text x="75.6" y="131.5" transform="rotate(-90 75.6 131.5)">VCC</text>
<text x="81.9" y="130.4">Q</text>
<text x="85.2" y="129.5">3</text>
<text x="97.3" y="130.5">1.5M</text>
<text x="97.9" y="127.9">R3</text>
<text x="137.9" y="129.8">GND</text>
<text x="154.5" y="130.8">6</text>
<text x="158.3" y="127.3">+12V</text>
<text x="164.1" y="131.6">J3</text>
<text x="232.5" y="126.7">G5V-2 (Matsushita DSBT2-S-DC12V)</text>
<text x="10.4" y="135.9">C</text>
<text x="63.7" y="134.6">5</text>
<text x="66.5" y="135.5">CV</text>
<text x="80.4" y="135.5">DIS</text>
<text x="85.2" y="134.6">7</text>
<text x="141.8" y="133.3">4</text>
<text x="154.5" y="135.9">8</text>
<text x="161.4" y="135.9">1</text>
<text x="161.4" y="133.3">2</text>
<text x="285.4" y="135.9">C</text>
<text x="38.8" y="140.6">TIMER_CTRL</text>
<text x="63.7" y="139.7">4</text>
<text x="66.5" y="140.6">R</text>
<text x="75.6" y="142" transform="rotate(-90 75.6 142)">GND</text>
<text x="79.7" y="140.6">THR</text>
<text x="85.2" y="139.7">6</text>
<text x="137.9" y="141.2">GND</text>
<text x="141.3" y="143.5">13</text>
<text x="154" y="141">11</text>
<text x="168.3" y="140.1" transform="rotate(-90 168.3 140.1)">Conn_01x02</text>
<text x="203.2" y="138.2">NOTES:</text>
<text x="62.9" y="144.5">C21</text>
<text x="63.3" y="146.9">10n *</text>
<text x="74.7" y="144.2" transform="rotate(-90 74.7 144.2)">1</text>
<text x="86.6" y="144.4">C5</text>
<text x="87.3" y="147">47u/25V</text>
<text x="154.5" y="146">9</text>
<text x="162.1" y="146.9">PTT</text>
<text x="203.2" y="146.4">MISSING:</text>
<text x="203.2" y="148.5">- Range for Tone detector 67 - 254Hz (Resistor range verify - test)</text>
<text x="57.9" y="153.9">GND</text>
<text x="73.1" y="152.6">GND</text>
<text x="93.4" y="152.6">GND</text>
<text x="137.9" y="152.6">GND</text>
<text x="143.7" y="154.6">K1</text>
<text x="203.2" y="150.5">- 7805 Capacitors check</text>
<text x="203.2" y="152.6">- CHECK 330p pads at 5mm Caps (C10 done)</text>
<text x="203.2" y="154.6">- DC IN - Molex 3pin (Check cable)</text>
<text x="146.1" y="157.1">G5V-2 (Matsushita DSBT2-S-DC12V)</text>
<text x="203.2" y="156.7">- Relay pads should be larger</text>
<text x="203.2" y="158.7">- C3 has polarity as tantalum... maybe polyester? pad size</text>
<text x="40.9" y="165.9">J2</text>
<text x="44.6" y="167.6">8</text>
<text x="94.8" y="165.4">+12V</text>
<text x="105.6" y="167.5">U2</text>
<text x="115.6" y="165.4">+5V</text>
<text x="44.6" y="172.7">6</text>
<text x="44.6" y="170.2">7</text>
<text x="54.1" y="168.5">PTT</text>
<text x="99.8" y="172.7">1</text>
<text x="101.9" y="173.6">IN</text>
<text x="104.2" y="169.8">L7805</text>
<text x="107.8" y="173.6">OUT</text>
<text x="112.5" y="172.7">3</text>
<text x="44.6" y="177.8">4</text>
<text x="44.6" y="175.3">5</text>
<text x="54.1" y="176.1">ToneDetector</text>
<text x="106.4" y="179.8" transform="rotate(-90 106.4 179.8)">2</text>
<text x="107.3" y="177.8" transform="rotate(-90 107.3 177.8)">GND</text>
<text x="150.2" y="178.6">J1</text>
<text x="154.5" y="175.6">+12V</text>
<text x="10.4" y="185.9">D</text>
<text x="39.9" y="185.8" transform="rotate(-90 39.9 185.8)">Conn_01x08</text>
<text x="44.6" y="185.4">1</text>
<text x="44.6" y="182.9">2</text>
<text x="44.6" y="180.3">3</text>
<text x="54.1" y="181.2">RX_Audio</text>
<text x="99.6" y="182.6">C8</text>
<text x="99.9" y="185">0.33u</text>
<text x="120" y="182.6">C12</text>
<text x="120.2" y="185">0.1u</text>
<text x="153.8" y="182.9">1</text>
<text x="153.8" y="180.3">2</text>
<text x="285.4" y="185.9">D</text>
<text x="54.1" y="186.3">RX_Audio</text>
<text x="149.1" y="187.1" transform="rotate(-90 149.1 187.1)">Conn_01x02</text>
<text x="154.4" y="189.5">GND</text>
<text x="69.3" y="195.8">GND</text>
<text x="94.7" y="192">GND</text>
<text x="101.6" y="195.6">5V Regulator</text>
<text x="104.9" y="192">GND</text>
<text x="115" y="192">GND</text>
<text x="149.9" y="195.6">DC Input</text>
<text x="35" y="199.9">1</text>
<text x="85" y="199.9">2</text>
<text x="135" y="199.9">3</text>
<text x="185" y="199.9">4</text>
<text x="235" y="199.9">5</text>
<text x="285" y="199.9">6</text>
</g>
</svg>
